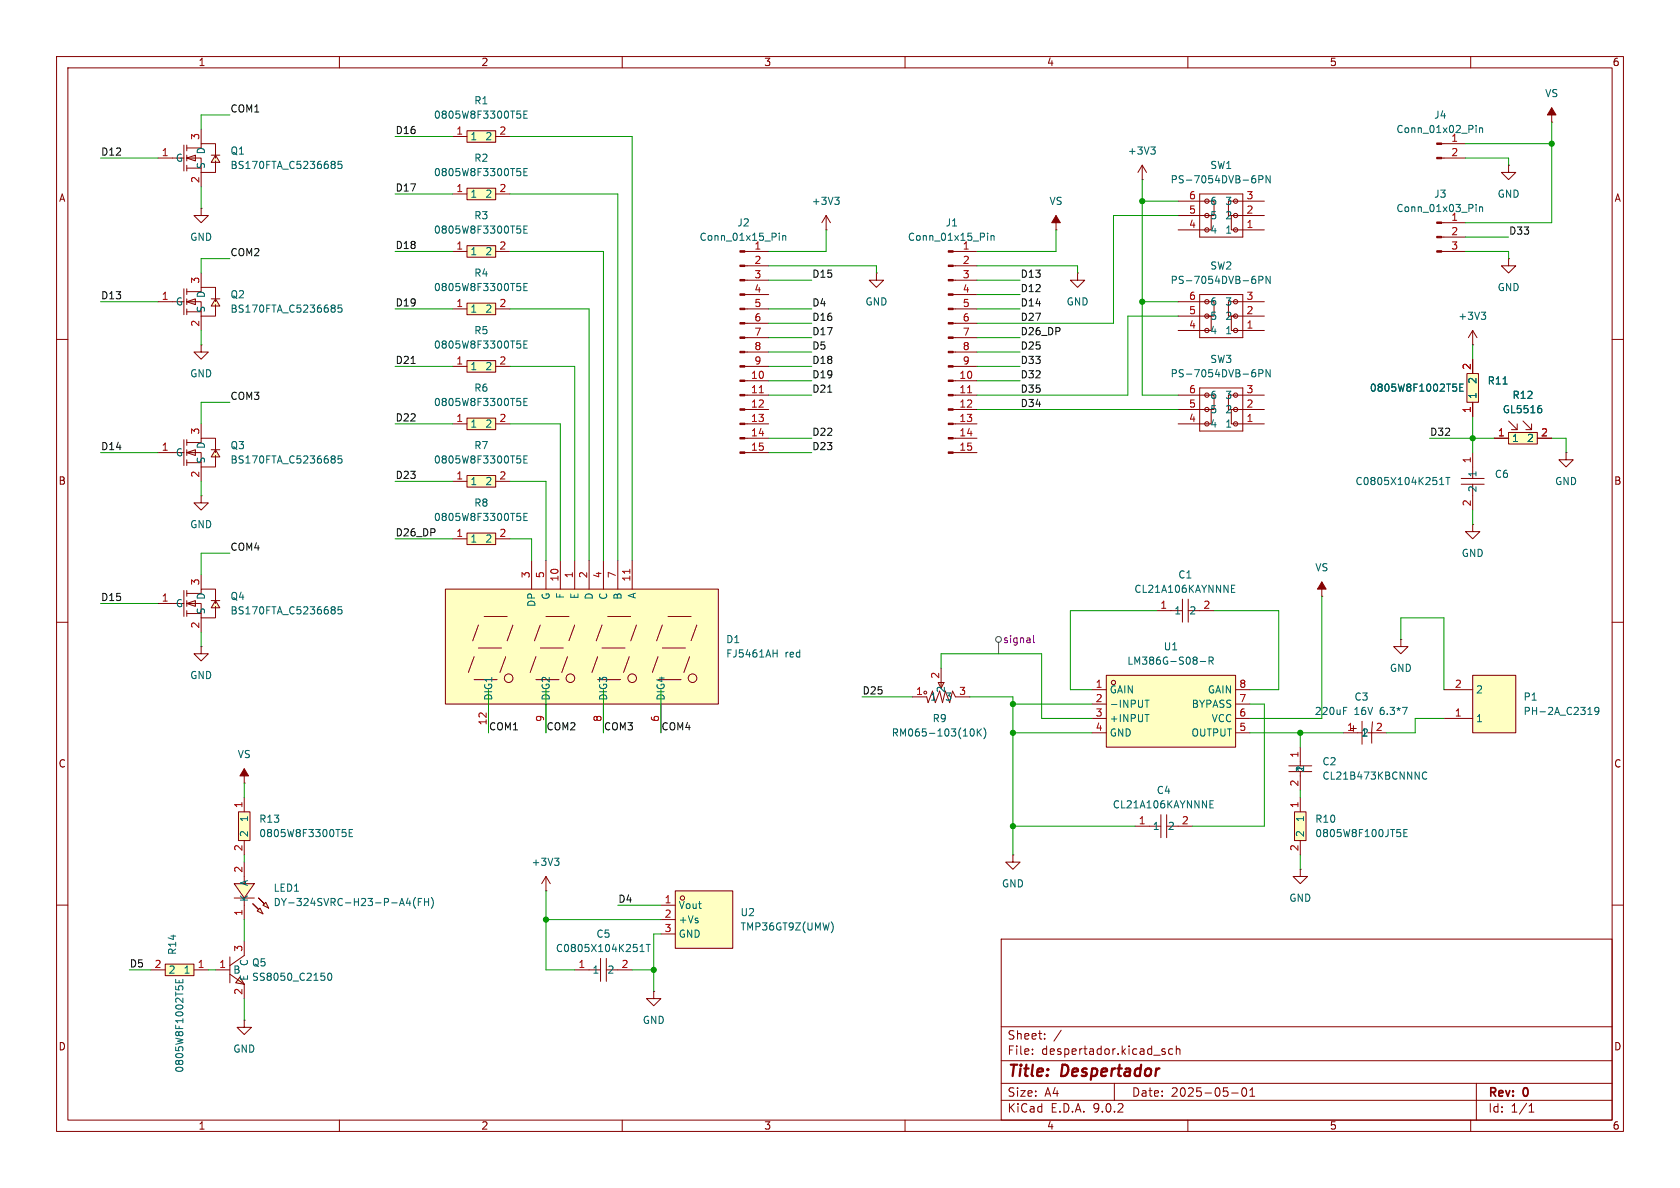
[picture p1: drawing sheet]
<svg xmlns="http://www.w3.org/2000/svg" width="297mm" height="210mm" viewBox="0 0 297 210" stroke-linecap="round" stroke-linejoin="round" font-family="sans-serif">
<g fill="none" stroke="#840000" stroke-width=".18">
<path d="M10 10h277v190h-277zM12 12h273v186h-273zM60 10v2M110 10v2M160 10v2M210 10v2M260 10v2M10 60h2M285 60h2M10 110h2M285 110h2M10 160h2"/>
<path d="M177 166h108v32h-108zM285 160h2M60 198v2M110 198v2M160 198v2M177 194.5h108M177 191.5h108M177 187.5h108M177 181.5h108M182.5 186.3v.1M182.5 185.5v.1M184.7 183.6v.1"/>
<path d="M184.7 182.8v.1M187.6 182.1l-1.3 2M197 191.5v3M205.6 185.9l.4 .1v.2l-.2 .2h-.3M205.6 185.4l.4 .1M207.3 185.5l-.4-.1-.3 .3v.4l.1 .2h.6M208 185.5l.2-.1 .3 .1 .1 .9M208 184.9v1.5M210 198v2M217.7 193.2h1.2M219.7 192.4l.2-.1a.81 .81 0 0 1 .6 .6 .81 .81 0 0 1-.3 .8l-.2 .1a.81 .81 0 0 1-.3-1.4zM221 193.8h.8"/>
<path d="M221 192.7l.4-.4v1.5M260 198v2M261 191.5v6.5M270.3 196.6h.9M270.3 195.5l.4-.4v1.5"/>
</g>
<g fill="#ffffc2">
<path d="M33 80l1.5-.5v1z"/>
<path d="M38.1 79.5l.8 1.3h-1.6z"/>
</g>
<g fill="none" stroke="#840000" stroke-width=".18">
<path d="M32.5 77.7v4.6M33 78.2h2.6v-.7h2.5v2.5M33 77.7v1M33 79.5v1M35.6 74.9v2.6M37.3 79.5h1.6M38.1 79.5l.8 1.3h-1.6zM27.9 80h2.6M33 80h2.6v2.6M33 80l1.5-.5v1zM33 81.3v1M33 81.8h2.6"/>
<path d="M35.6 82.6v2.5M38.1 80.5v2.1h-2.5"/>
</g>
<path d="M58.8 80.6h.2l.3 .2-.3 .3M58.8 81.1h.2M59 81.1l.3 .3v.2l-.2 .2-.3 .1M60.4 80.6h-.6l-.1 .6 .2-.1h.4l.2 .2-.1 .4-.2 .2-.5-.2" fill="none" stroke="#006464" stroke-width=".18"/>
<path d="M228.9 143.5h2v5.1h-2z" fill="#ffffc2"/>
<path d="M35.6 114.3v1.3h1.2l-1.2 1.2-1.3-1.2h1.3M35.6 114.3h.1M228.9 143.5h2v5.1h-2zM229.9 141v2.5M229.9 148.6v2.5" fill="none" stroke="#840000" stroke-width=".18"/>
<path d="M247.6 147.2v.6M248.2 147.2h.4M248.8 146.6h-.6v1.3h.6" fill="none" stroke="#006464" stroke-width=".18"/>
<path d="M42.2 143.5h2v5.1h-2z" fill="#ffffc2"/>
<path d="M42.2 143.5h2v5.1h-2zM43.2 141v2.5M43.2 148.6v2.5" fill="none" stroke="#840000" stroke-width=".18"/>
<path d="M60.5 146.6h.6M60.9 147.1l.3 .3v.3l-.3 .2M61.7 147.2h.5M62.3 146.6h-.6v1.3h.6" fill="none" stroke="#006464" stroke-width=".18"/>
<g fill="#ffffc2">
<path d="M41.4 156.2h3.6l-1.8 2.6z"/>
<path d="M45.7 158.8l1 1z"/>
<path d="M44.7 159.8l1 1z"/>
<path d="M46.5 160l.5-.5 .5 1z"/>
<path d="M46 160.5l.5 1-1-.5z"/>
</g>
<g fill="none" stroke="#840000" stroke-width=".18">
<path d="M201.9 31.8h.1M201.9 29.2l-.7 1.3M201.9 29.2l.8 1.3M201.9 29.2v2.6M43.2 138.4h.1M43.2 135.9v2.5M227.8 135.4h4.1M227.8 136.4h4.1M229.9 132.1v3.3M229.9 137.2v2.5M237.5 129.5h3.3M238.8 128.8h1"/>
<path d="M240.8 127.5v4.1M241.8 129.5h3.3M242.6 127.6l-.1 3.8M41.4 156.2h3.6l-1.8 2.6zM41.4 158.8h3.6M43.2 152.4v3.8M43.2 158.8v3.8M44.7 159.8l1 1-1-1M45.7 158.8l1 1-1-1M46 160.5l.5 1-1-.5zM46.5 160l.5-.5 .5 1z"/>
</g>
<g fill="none" stroke="#006464" stroke-width=".18">
<path d="M203.4 26h.8l-.4 .5M204 26.5l.2 .2v.3l-.2 .2M237.5 125.6h.4M237.5 125h.6M247.9 125h.9l-.6 1.3M252.2 136.6a.6 .6 0 0 0-.8 .4 .6 .6 0 0 0 .6 .7l.2-.1M72.1 158.8l-.3 .9h.8M72.4 159.2v.9M73.5 158.6a1.46 1.46 0 0 0 0 2M74 159.4h.4M74.6 158.8h-.6v1.3M75 159.4h.8"/>
<path d="M75 158.8v1.3M75.8 158.8v1.3M76.3 158.6a1.46 1.46 0 0 1 0 2"/>
</g>
<path d="M43.2 135.9l.7 1.3h-1.5z" fill="#840000" stroke="#840000" stroke-width=".18"/>
<path d="M82.5 94.2h5.1v2.1h-5.1z" fill="#ffffc2"/>
<path d="M35.6 61v1.2h1.2l-1.2 1.3-1.3-1.3h1.3M35.6 61h.1M80 95.3h2.5M82.5 94.2h5.1v2.1h-5.1zM87.6 95.3h2.6M101.6 171.5h4.6M106.2 169.4v4.1M107.2 171.5h4.6M107.2 169.4v4.1M115.6 175.3v1.2h1.2l-1.2 1.3-1.3-1.3h1.3M115.6 175.3h.1" fill="none" stroke="#840000" stroke-width=".18"/>
<path d="M91.4 90.7h.6M91.8 91.2l.3 .3v.3l-.3 .2M92.6 91.4h.4M93.2 90.7h-.6v1.3h.6M113.2 168.2h.7M113.3 167.3l.2-.4v1.3M114.2 166.9h.8M114.6 166.9v1.3" fill="none" stroke="#006464" stroke-width=".18"/>
<path d="M82.5 63.7h5.1v2.1h-5.1z" fill="#ffffc2"/>
<path d="M80 64.8h2.5M82.5 63.7h5.1v2.1h-5.1zM87.6 64.8h2.6M258.3 84.6h4.1M258.3 85.6h4.1M260.3 80v4.6M260.3 85.6v4.6M179.1 151.1v1.3h1.2l-1.2 1.3-1.3-1.3h1.3M179.1 151.1h.1" fill="none" stroke="#840000" stroke-width=".18"/>
<path d="M91.4 60.3h.6M91.8 60.8l.3 .2v.3l-.3 .2M92.6 60.9h.4M93.2 60.3h-.6v1.2h.6M254.5 85.7h.7M254.6 84.7l.3-.3v1.3M255.6 84.4h.7M256 84.4v1.3" fill="none" stroke="#006464" stroke-width=".18"/>
<path d="M259.3 66h2.1v5.1h-2.1z" fill="#ffffc2"/>
<path d="M254.9 39.4h4.2M254.9 41.9h4.2M254.9 44.5h4.2M259.3 66h2.1v5.1h-2.1zM260.3 63.5v2.5M260.3 71.1v2.6" fill="none" stroke="#840000" stroke-width=".18"/>
<path d="M261 36.1v.2M261 36.6v.8M261.6 36.6v.8M261.6 36.7l.1-.1h.3l.1 .8M256.9 67.9h.6M257.3 68.4l.2 .2v.3l-.2 .3M258.1 68.5h.4M258.7 67.9h-.6v1.3h.6M265.7 67.9h.7" fill="none" stroke="#006464" stroke-width=".18"/>
<g fill="#840000" stroke="#840000" stroke-width=".18">
<path d="M254 39.2h.9v.3h-.9z"/>
<path d="M254 41.8h.9v.2h-.9z"/>
<path d="M254 44.3h.9v.3h-.9z"/>
</g>
<path d="M82.5 84.1h5.1v2h-5.1z" fill="#ffffc2"/>
<path d="M35.6 36.8v1.3h1.2l-1.2 1.3-1.3-1.3h1.3M35.6 36.8h.1M80 85.1h2.5M82.5 84.1h5.1v2h-5.1zM87.6 85.1h2.6M204.5 108h4.5M209 105.9v4.1M210.1 108h4.5M210.1 105.9v4.1M233.7 105.4h.1M233.7 102.9v2.5" fill="none" stroke="#840000" stroke-width=".18"/>
<path d="M91.4 80.6h.6M91.8 81.1l.3 .2v.3l-.3 .3M92.6 81.2h.4M93.2 80.6h-.6v1.3h.6M217.7 104.1h.4M217.7 104.7h.6M217.7 103.4h.6" fill="none" stroke="#006464" stroke-width=".18"/>
<path d="M233.7 102.9l.7 1.2h-1.5z" fill="#840000" stroke="#840000" stroke-width=".18"/>
<g fill="#ffffc2">
<path d="M33 53.3l1.5-.5v1.1z"/>
<path d="M38.1 52.8l.8 1.3h-1.6z"/>
</g>
<g fill="none" stroke="#840000" stroke-width=".18">
<path d="M27.9 53.3h2.6M32.5 51.1v4.5M33 53.3h2.6v2.6M33 53.3l1.5-.5v1.1zM33 51.6h2.6v-.8h2.5v2.5M33 51.1v1M33 52.8v1.1M33 54.6v1M33 55.1h2.6M35.6 48.3v2.5M35.6 55.9v2.5M37.3 52.8h1.6"/>
<path d="M38.1 53.9v2h-2.5M38.1 52.8l.8 1.3h-1.6z"/>
</g>
<path d="M58.8 53.9h.2l.3 .3-.3 .3M58.8 54.5h.2M59 54.5l.3 .2v.2l-.2 .2-.3 .1M60.4 53.9h-.6l-.1 .6 .2-.1 .4 .1 .2 .1-.1 .5-.2 .1-.5-.1" fill="none" stroke="#006464" stroke-width=".18"/>
<g fill="#ffffc2">
<path d="M33 27.9l1.5-.5v1.1z"/>
<path d="M38.1 27.4l.8 1.3h-1.6z"/>
</g>
<g fill="none" stroke="#840000" stroke-width=".18">
<path d="M27.9 27.9h2.6M32.5 25.7v4.5M33 27.9h2.6v2.6M33 27.9l1.5-.5v1.1zM33 26.2h2.6v-.8h2.5v2.5M33 25.7v1M33 27.4v1.1M33 29.2v1M33 29.7h2.6M35.6 22.9v2.5M35.6 30.5v2.5M37.3 27.4h1.6"/>
<path d="M38.1 28.5v2h-2.5M38.1 27.4l.8 1.3h-1.6z"/>
</g>
<path d="M58.8 28.5h.2l.3 .3-.3 .3M58.8 29.1h.2M59 29.1l.3 .2v.2l-.2 .2-.3 .1M60.4 28.5h-.6l-.1 .6 .2-.1 .4 .1 .2 .1-.1 .5-.2 .1-.5-.1" fill="none" stroke="#006464" stroke-width=".18"/>
<path d="M29.2 170.4h5.1v2.1h-5.1z" fill="#ffffc2"/>
<path d="M26.7 171.5h2.5M29.2 170.4h5.1v2.1h-5.1zM34.3 171.5h2.5" fill="none" stroke="#840000" stroke-width=".18"/>
<path d="M31.1 173.1v.6h1.2v-.6M31.1 174.3v.6M31.5 174.5l.3-.2h.3l.2 .2M31.7 173.3v.4" fill="none" stroke="#006464" stroke-width=".18"/>
<path d="M42.4 172.7l.8 1.3-1.5-.3z" fill="#ffffc2"/>
<path d="M38.1 171.5h2.5M40.6 169.2v4.5M40.6 172.2l2.6 1.8M42.4 172.7l.8 1.3-1.5-.3zM43.2 166.4v2.5l-2.6 1.8M43.2 174v2.5M43.2 180.3v1.3h1.2l-1.2 1.3-1.3-1.3h1.3M43.2 180.3h.1" fill="none" stroke="#840000" stroke-width=".18"/>
<path d="M58.1 172.1l.1-.1a.68 .68 0 0 1 .5 .7 .68 .68 0 0 1-.5 .6 .84 .84 0 0 1-.1-1.2z" fill="none" stroke="#006464" stroke-width=".18"/>
<path d="M119.4 157.5h10.1v10.1h-10.1z" fill="#ffffc2"/>
<g fill="none" stroke="#840000" stroke-width=".18">
<path d="M119.4 157.5h10.1v10.1h-10.1zM116.8 160h2.6M116.8 162.6h2.6M116.8 165.1h2.6"/>
<circle cx="120.7" cy="158.8" r=".38"/>
</g>
<path d="M147.1 163.2l.2 .6-.2 .9" fill="none" stroke="#006464" stroke-width=".18"/>
<path d="M82.5 73.9h5.1v2h-5.1z" fill="#ffffc2"/>
<g fill="none" stroke="#840000" stroke-width=".18">
<path d="M208.3 53.3h6.3v2.6h-1.2M208.3 55.9h5.1M212.1 52.1h7.6v7.6h-7.6zM213.4 55.9h.7v2.5h-5.8M218.4 55.9h-.7v2.5h5.8M218.4 55.9h5.1M223.5 53.3h-6.3v2.6h1.2M80 74.9h2.5M82.5 73.9h5.1v2h-5.1zM87.6 74.9h2.6M208.3 69.9h6.3v2.5h-1.2M208.3 72.4h5.1"/>
<path d="M212.1 68.6h7.6v7.6h-7.6zM213.4 72.4h.7v2.5h-5.8M218.4 72.4h-.7v2.5h5.8M218.4 72.4h5.1M223.5 69.9h-6.3v2.5h1.2M96.5 157.5h.1M96.5 154.9l-.7 1.3M96.5 154.9l.8 1.3M96.5 154.9v2.6"/>
<circle cx="213.4" cy="58.4" r=".38"/>
<circle cx="213.4" cy="53.3" r=".38"/>
<circle cx="213.4" cy="55.9" r=".38"/>
<circle cx="218.4" cy="55.9" r=".38"/>
<circle cx="218.4" cy="58.4" r=".38"/>
<circle cx="218.4" cy="53.3" r=".38"/>
<circle cx="213.4" cy="74.9" r=".38"/>
<circle cx="213.4" cy="69.9" r=".38"/>
<circle cx="213.4" cy="72.4" r=".38"/>
<circle cx="218.4" cy="69.9" r=".38"/>
<circle cx="218.4" cy="74.9" r=".38"/>
<circle cx="218.4" cy="72.4" r=".38"/>
</g>
<g fill="none" stroke="#006464" stroke-width=".18">
<path d="M221.6 48.8h.3M221.8 49.3l.2 .3v.3l-.2 .2M222.6 49.5l.6-.1 .1-.1-.1-.3-.6-.2v1.3M224.5 48.8v1.3l-.7-1.3v1.3M91.4 70.4h.6M91.8 70.9l.3 .3v.3l-.3 .2M92.6 71h.4M93.2 70.4h-.6v1.3h.6M221.6 65.3h.3M221.8 65.8l.2 .3v.3l-.2 .2M222.6 66h.6l.1-.2-.1-.3-.6-.2v1.3M224.5 65.3v1.3l-.7-1.3v1.3"/>
<path d="M98 151.7h.8l-.4 .5M98.6 152.2l.2 .2v.3l-.2 .3"/>
</g>
<g fill="#ffffc2">
<path d="M33 106.7l1.5-.5v1z"/>
<path d="M38.1 106.2l.8 1.2h-1.6z"/>
</g>
<g fill="none" stroke="#840000" stroke-width=".18">
<path d="M27.9 106.7h2.6M32.5 104.4v4.6M33 106.7h2.6v2.5M33 106.7l1.5-.5v1zM33 104.9h2.6v-.8h2.5v2.6M33 104.4v1M33 106.2v1M33 108v1M33 108.5h2.6M35.6 101.6v2.5M35.6 109.2v2.6M37.3 106.2h1.6"/>
<path d="M38.1 107.2v2h-2.5M38.1 106.2l.8 1.2h-1.6z"/>
</g>
<path d="M58.8 107.3h.2l.3 .2-.3 .3M58.8 107.8h.2M59 107.8l.3 .2v.3l-.2 .2h-.3M60.4 107.3h-.6l-.1 .6 .2-.2 .4 .1 .2 .2-.1 .4-.2 .1-.5-.1" fill="none" stroke="#006464" stroke-width=".18"/>
<path d="M78.7 104.1h48.3v20.4h-48.3z" fill="#ffffc2"/>
<g fill="none" stroke="#840000" stroke-width=".18">
<path d="M208.3 35.6h6.3v2.5h-1.2M208.3 38.1h5.1M212.1 34.3h7.6v7.6h-7.6zM213.4 38.1h.7v2.5h-5.8M218.4 38.1h-.7v2.5h5.8M218.4 38.1h5.1M223.5 35.6h-6.3v2.5h1.2M35.6 87.6v1.3h1.2l-1.2 1.3-1.3-1.3h1.3M35.6 87.6h.1M94 99.1v5M96.5 99.1v5M99.1 99.1v5"/>
<path d="M101.6 99.1v5M104.1 99.1v5M106.7 99.1v5M109.2 99.1v5M111.8 99.1v5M78.7 104.1h48.3v20.4h-48.3zM83.8 116.1l-1 2.8M84.6 110.5l-1 2.8M84.6 114.6h4M85.6 109h4.1M89.4 116.1l-1 2.8M90.7 110.5l-1 2.8"/>
<path d="M94.7 116.1l-1 2.8M95.5 114.6h4.1M95.5 110.5l-1 2.8M96.5 109h4.1M100.3 116.1l-1 2.8M101.6 110.5l-1 2.8M105.7 116.1l-1 2.8M106.4 114.6h4.1M106.4 110.5l-1 2.8M107.4 109h4.1M111.2 116.1l-1 2.8M112.5 110.5l-1 2.8"/>
<path d="M116.3 116.1l-1 2.8M117.1 114.6h4.1M117.1 110.5l-1 2.8M118.1 109h4.1M121.9 116.1l-1 2.8M123.2 110.5l-1 2.8M83.8 120.1h4.1M86.4 124.5v5M94.7 120.1h4.1M96.5 124.5v5M105.7 120.1h4M106.7 124.5v5"/>
<path d="M116.3 120.1h4.1M116.8 124.5v5"/>
<circle cx="213.4" cy="35.6" r=".38"/>
<circle cx="213.4" cy="38.1" r=".38"/>
<circle cx="218.4" cy="35.6" r=".38"/>
<circle cx="218.4" cy="38.1" r=".38"/>
<circle cx="213.4" cy="40.6" r=".38"/>
<circle cx="218.4" cy="40.6" r=".38"/>
<circle cx="89.9" cy="119.9" r=".76"/>
<circle cx="100.8" cy="119.9" r=".76"/>
<circle cx="111.8" cy="119.9" r=".76"/>
<circle cx="122.4" cy="119.9" r=".76"/>
</g>
<path d="M111.3 100.6v.8" fill="none" stroke="#a90000" stroke-width=".18"/>
<path d="M221.6 31.1h.3M221.8 31.5l.2 .3v.3l-.2 .2M222.6 31.7h.6l.1-.2-.1-.3-.6-.1v1.2M224.5 31.1v1.2l-.7-1.2v1.2M136.7 115.5h.7M137.4 114.9v1.2" fill="none" stroke="#006464" stroke-width=".18"/>
<path d="M266.7 76.4h5.1v2.1h-5.1z" fill="#ffffc2"/>
<path d="M274.3 19.1v2.5M274.3 21.6h.1M264.2 77.5h2.5M266.7 76.4h5.1v2.1h-5.1zM266.7 74.4l1.5 1.6M268.2 74.9v1.1h-1M269.2 74.4l1.6 1.6M270.8 74.9v1.1h-1.1M271.8 77.5h2.5" fill="none" stroke="#840000" stroke-width=".18"/>
<path d="M272.2 71.7h.2M272.3 72.2l.3 .2v.3l-.3 .3" fill="none" stroke="#006464" stroke-width=".18"/>
<path d="M274.3 19.1l.8 1.2h-1.5z" fill="#840000" stroke="#840000" stroke-width=".18"/>
<path d="M82.5 53.6h5.1v2h-5.1z" fill="#ffffc2"/>
<g fill="none" stroke="#840000" stroke-width=".18">
<path d="M186.7 38.1v2.5M80 54.6h2.5M82.5 53.6h5.1v2h-5.1zM87.6 54.6h2.6M154.9 48.3v1.2h1.3l-1.3 1.3-1.2-1.3h1.2M154.9 48.3h.1M168.5 54.6h4.2M168.5 44.5h4.2M168.5 47h4.2M168.5 49.5h4.2M168.5 52.1h4.2M168.5 57.2h4.2"/>
<path d="M168.5 59.7h4.2M186.7 40.6h.1M168.5 62.2h4.2M168.5 64.8h4.2M168.5 67.3h4.2M168.5 69.9h4.2M168.5 72.4h4.2M168.5 74.9h4.2M168.5 77.5h4.2M168.5 80h4.2M200.7 146.1h4.5M205.2 144v4.1"/>
<path d="M206.3 146.1h4.5M206.3 144v4.1"/>
</g>
<path d="M91.4 50.1h.6M91.8 50.6l.3 .2v.3l-.3 .3M92.6 50.7h.4M93.2 50.1h-.6v1.3h.6M174.6 41.2v.1M174.6 41.6v.9M175.2 41.6v.9M175.2 41.8l.2-.2 .3 .1v.8M213.9 142.2h.4M213.9 142.8h.6M213.9 141.5h.6" fill="none" stroke="#006464" stroke-width=".18"/>
<g fill="#840000" stroke="#840000" stroke-width=".18">
<path d="M186.7 38.1l.8 1.3h-1.6z"/>
<path d="M167.6 44.3h.9v.3h-.9z"/>
<path d="M167.6 46.9h.9v.2h-.9z"/>
<path d="M167.6 49.4h.9v.3h-.9z"/>
<path d="M167.6 51.9h.9v.3h-.9z"/>
<path d="M167.6 54.5h.9v.2h-.9z"/>
<path d="M167.6 57h.9v.3h-.9z"/>
<path d="M167.6 59.6h.9v.2h-.9z"/>
<path d="M167.6 62.1h.9v.3h-.9z"/>
<path d="M167.6 64.6h.9v.3h-.9z"/>
<path d="M167.6 67.2h.9v.2h-.9z"/>
<path d="M167.6 69.7h.9v.3h-.9z"/>
<path d="M167.6 72.3h.9v.2h-.9z"/>
<path d="M167.6 74.8h.9v.3h-.9z"/>
<path d="M167.6 77.3h.9v.3h-.9z"/>
<path d="M167.6 79.9h.9v.2h-.9z"/>
</g>
<path d="M171.1 69.4h.7" fill="none" stroke="#a90000" stroke-width=".18"/>
<path d="M82.5 33.3h5.1v2h-5.1z" fill="#ffffc2"/>
<path d="M80 34.3h2.5M82.5 33.3h5.1v2h-5.1zM87.6 34.3h2.6" fill="none" stroke="#840000" stroke-width=".18"/>
<path d="M91.4 29.8h.6M91.8 30.3l.3 .2v.3l-.3 .3M92.6 30.4h.4M93.2 29.8h-.6v1.3h.6" fill="none" stroke="#006464" stroke-width=".18"/>
<path d="M82.5 23.1h5.1v2h-5.1z" fill="#ffffc2"/>
<path d="M80 24.1h2.5M82.5 23.1h5.1v2h-5.1zM87.6 24.1h2.6M190.5 48.3v1.2h1.3l-1.3 1.3-1.3-1.3h1.3M190.5 48.3h.1" fill="none" stroke="#840000" stroke-width=".18"/>
<path d="M91.4 19.6h.6M93.2 19.6h-.6v1.3h.6M91.8 20.1l.3 .3v.3l-.3 .2M92.6 20.2h.4" fill="none" stroke="#006464" stroke-width=".18"/>
<path d="M82.5 43.4h5.1v2.1h-5.1z" fill="#ffffc2"/>
<path d="M146 38.1l-.7 1.3M146 38.1l.8 1.3M146 38.1v2.5M80 44.5h2.5M82.5 43.4h5.1v2.1h-5.1zM87.6 44.5h2.6M146 40.6h.1M276.9 80v1.3h1.2l-1.2 1.3-1.3-1.3h1.3M276.9 80h.1M229.9 153.7v1.2h1.2l-1.2 1.3-1.3-1.3h1.3M229.9 153.7h.1" fill="none" stroke="#840000" stroke-width=".18"/>
<path d="M91.4 39.9h.6M93.2 39.9h-.6v1.3h.6M147.6 34.9h.7l-.4 .5M148.1 35.4l.2 .2v.3l-.2 .2M91.8 40.4l.3 .3v.3l-.3 .2M92.6 40.6h.4" fill="none" stroke="#006464" stroke-width=".18"/>
<path d="M260.3 119.4h7.7v10.1h-7.7z" fill="#ffffc2"/>
<path d="M260.3 58.4l-.7 1.3M260.3 58.4l.8 1.3M260.3 58.4v2.6M266.7 45.7v1.3h1.3l-1.3 1.3-1.3-1.3h1.3M266.7 45.7h.1M260.3 61h.1M247.6 113v1.3h1.3l-1.3 1.3-1.2-1.3h1.2M247.6 113h.1M260.3 119.4h7.7v10.1h-7.7zM255.3 121.9h5M255.3 127h5" fill="none" stroke="#840000" stroke-width=".18"/>
<path d="M261.9 55.2h.7l-.4 .5M262.4 55.7l.2 .2v.3l-.2 .3M280.7 126.3h.7M282.7 125.6l-.3 .2h-.2l-.3-.2 .2-.5 .3-.1 .2 .2a.84 .84 0 0 1-.3 1.1h-.2" fill="none" stroke="#006464" stroke-width=".18"/>
<path d="M195.6 119.4h22.8v12.7h-22.8z" fill="#ffffc2"/>
<g fill="none" stroke="#840000" stroke-width=".18">
<path d="M254.9 25.4h4.2M254.9 27.9h4.2M266.7 29.2v1.3h1.3l-1.3 1.3-1.3-1.3h1.3M266.7 29.2h.1M131.7 44.5h4.2M131.7 47h4.2M131.7 49.5h4.2M131.7 52.1h4.2M131.7 54.6h4.2M131.7 57.2h4.2M131.7 59.7h4.2M131.7 62.2h4.2"/>
<path d="M131.7 64.8h4.2M131.7 67.3h4.2M131.7 69.9h4.2M131.7 72.4h4.2M131.7 74.9h4.2M131.7 77.5h4.2M131.7 80h4.2M260.3 92.7v1.3h1.3l-1.3 1.3-1.2-1.3h1.2M260.3 92.7h.1M195.6 119.4h22.8v12.7h-22.8zM193 121.9h2.6M193 124.5h2.6"/>
<path d="M193 127h2.6M193 129.5h2.6M218.4 121.9h2.6M218.4 124.5h2.6M218.4 127h2.6M218.4 129.5h2.6"/>
<circle cx="196.9" cy="120.7" r=".38"/>
</g>
<g fill="none" stroke="#006464" stroke-width=".18">
<path d="M261 22.2v.1M261 22.6v.8M261.6 22.6v.8M261.6 22.7l.1-.1 .3 .1 .1 .7M137.8 41.2v.1M137.8 41.6v.9M138.4 41.6v.9M138.4 41.8l.2-.2 .3 .1v.8M212.2 116.9h.9M213.8 116.8h.6l.1-.2-.1-.3-.6-.2v1.3M214.1 116.8l.4 .6M202.4 123.8h.7"/>
<path d="M202.4 126.3h.7M202.8 123.8v1.2"/>
</g>
<g fill="#840000" stroke="#840000" stroke-width=".18">
<path d="M254 25.3h.9v.2h-.9z"/>
<path d="M254 27.8h.9v.3h-.9z"/>
<path d="M130.8 44.3h.9v.3h-.9z"/>
<path d="M130.8 46.9h.9v.2h-.9z"/>
<path d="M130.8 49.4h.9v.3h-.9z"/>
<path d="M130.8 51.9h.9v.3h-.9z"/>
<path d="M130.8 54.5h.9v.2h-.9z"/>
<path d="M130.8 57h.9v.3h-.9z"/>
<path d="M130.8 59.6h.9v.2h-.9z"/>
<path d="M130.8 62.1h.9v.3h-.9z"/>
<path d="M130.8 64.6h.9v.3h-.9z"/>
<path d="M130.8 67.2h.9v.2h-.9z"/>
<path d="M130.8 69.7h.9v.3h-.9z"/>
<path d="M130.8 72.3h.9v.2h-.9z"/>
<path d="M130.8 74.8h.9v.3h-.9z"/>
<path d="M130.8 77.3h.9v.3h-.9z"/>
<path d="M130.8 79.9h.9v.2h-.9z"/>
</g>
<path d="M134.2 69.4h.8" fill="none" stroke="#a90000" stroke-width=".18"/>
<path d="M165.9 120.7h1l-.5 1z" fill="#ffffc2"/>
<g fill="none" stroke="#840000" stroke-width=".18">
<path d="M260.3 63.5v2.5M260.3 71.1v2.6M264.2 77.5h2.5M271.8 77.5h2.5M166.4 118.1v3.6M161.3 123.2h2.5l.3 1 .7-2 .5 2 .8-2 .5 2 .5-2 .8 2 .5-2 .5 1h2.5M165.9 120.7h1l-.5 1z"/>
<circle cx="163.6" cy="122.4" r=".25"/>
</g>
<path d="M256.9 67.9h.6M257.3 68.4l.2 .2v.3l-.2 .3M258.1 68.5h.4M258.7 67.9h-.6v1.3h.6M265.7 67.9h.7M272.2 71.7h.2M272.3 72.2l.3 .2v.3l-.3 .3M171.6 129.1l.2-.3a.68 .68 0 0 1 .4 .7 .68 .68 0 0 1-.4 .6l-.2-.2M172.8 128.8v1.3M173 129.4l.5 .7M173.5 128.8l-.7 .8M173.9 128.7a1.46 1.46 0 0 1 0 1.9" fill="none" stroke="#006464" stroke-width=".18"/>
<g fill="none" stroke="#484848" stroke-width=".18">
<path d="M176.5 113.5v2.1"/>
<circle cx="176.5" cy="113" r=".51"/>
</g>
<path d="M182.7 112.3v1.1l.2 .2" fill="none" stroke="#840084" stroke-width=".18"/>
<path d="M72.7 64.3h.7M146.3 69.3h.8" fill="none" stroke="#0f0f0f" stroke-width=".18"/>
<g fill="none" stroke="#009600" stroke-width=".18">
<path d="M17.8 27.9h10.1M35.6 33v3.8M40.6 20.3h-5v2.6M69.8 34.3h10.2M69.8 24.1h10.2M90.2 34.3h19v64.8M90.2 24.1h21.6v75M201.9 31.8v38.1h6.4M201.9 35.6h6.4M208.3 38.1h-11.5v19.1h-24.1M259.1 27.9h7.6v1.3M259.1 25.4h15.2"/>
<path d="M274.3 21.6v17.8h-15.2M17.8 53.3h10.1M35.6 58.4v2.6M40.6 45.7h-5v2.6M69.8 44.5h10.2M69.8 54.6h10.2M90.2 54.6h13.9v44.5M90.2 44.5h16.5v54.6M135.9 47h19v1.3M135.9 57.2h7.6M135.9 49.5h7.6M135.9 54.6h7.6"/>
<path d="M135.9 59.7h7.6M146 40.6v3.9h-10.1M172.7 47h17.8v1.3M172.7 49.5h7.6M172.7 52.1h7.6M172.7 54.6h7.6M172.7 59.7h7.6M186.7 40.6v3.9h-14M201.9 53.3h6.4M208.3 55.9h-8.9v14h-26.7M259.1 44.5h7.6v1.2M259.1 41.9h7.6"/>
<path d="M40.6 71.1h-5v3.8M69.8 64.8h10.2M69.8 74.9h10.2M90.2 64.8h11.4v34.3M90.2 74.9h8.9v24.2M135.9 77.5h7.6M135.9 69.9h7.6M135.9 62.2h7.6M135.9 64.8h7.6M135.9 67.3h7.6M172.7 72.4h35.6M172.7 62.2h7.6"/>
<path d="M172.7 64.8h7.6M172.7 67.3h7.6M252.7 77.5h11.5M260.3 61v2.5M260.3 73.7v6.3M274.3 77.5h2.6v2.5M17.8 80h10.1M35.6 85.1v2.5M40.6 97.8h-5v3.8M69.8 95.3h10.2M69.8 85.1h10.2M90.2 95.3h3.8v3.8"/>
<path d="M90.2 85.1h6.3v14M135.9 80h7.6M260.3 90.2v2.5M17.8 106.7h10.1M35.6 111.8v2.5M166.4 118.1v-2.5h17.7v11.4h8.9M204.5 108h-15.3v13.9h3.8M214.6 108h11.5v13.9h-5.1M233.7 105.4v21.6h-12.7M247.6 113v-3.8h7.7v12.7M43.2 138.4v2.6M86.4 121.9v7.6"/>
<path d="M96.5 121.9v7.6M106.7 121.9v7.6M116.8 121.9v7.6M152.4 123.2h8.9M171.4 123.2h7.7v27.9M179.1 124.5h13.9M179.1 129.5h13.9M221 124.5h2.5v21.6h-12.7M221 129.5h16.5M229.9 129.5v2.6M229.9 139.7v1.3M255.3 127h-5.1v2.5h-5.1"/>
<path d="M43.2 151.1v1.3M96.5 157.5v14h5.1M179.1 146.1h21.6M229.9 151.1v2.6M22.9 171.5h3.8M36.8 171.5h1.3M43.2 162.6v3.8M43.2 176.5v3.8M96.5 162.6h20.3M109.2 160h7.6M111.8 171.5h3.8M116.8 165.1h-1.2v10.2"/>
</g>
<g fill="#009600" stroke="#009600" stroke-width=".18">
<circle cx="179.1" cy="124.5" r=".46"/>
<circle cx="115.6" cy="171.5" r=".46"/>
<circle cx="179.1" cy="129.5" r=".46"/>
<circle cx="179.1" cy="146.1" r=".46"/>
<circle cx="96.5" cy="162.6" r=".46"/>
<circle cx="201.9" cy="53.3" r=".46"/>
<circle cx="201.9" cy="35.6" r=".46"/>
<circle cx="260.3" cy="77.5" r=".46"/>
<circle cx="229.9" cy="129.5" r=".46"/>
<circle cx="274.3" cy="25.4" r=".46"/>
</g>
<g font-size="2.8" fill="#840000">
<text x="178" y="190.9">Title:</text>
<text x="187.7" y="190.9">Despertador</text>
</g>
<g font-size="2.1" fill="#840000">
<text x="178" y="184">Sheet:</text>
<text x="178" y="186.7">File:</text>
<text x="184.1" y="186.7">despertador.kicad_sch</text>
<text x="178" y="196.9">KiCad</text>
<text x="178" y="194.1">Size:</text>
<text x="184.7" y="194.1">A4</text>
<text x="185.7" y="196.9">E.D.A.</text>
<text x="193.3" y="196.9">9.0.2</text>
<text x="200" y="194.1">Date:</text>
<text x="207" y="194.1">2025-05-01</text>
<text x="263" y="194.3">Rev:</text>
<text x="263" y="196.9">Id:</text>
<text x="267.1" y="196.9">1/1</text>
<text x="269.4" y="194.3">0</text>
</g>
<g font-size="1.8" fill="#840000">
<text x="35" y="11.9">1</text>
<text x="85" y="11.9">2</text>
<text x="135" y="11.9">3</text>
<text x="185" y="11.9">4</text>
<text x="235" y="11.9">5</text>
<text x="285" y="11.9">6</text>
<text x="10.3" y="35.9">A</text>
<text x="285.3" y="35.9">A</text>
<text x="10.3" y="85.9">B</text>
<text x="285.3" y="85.9">B</text>
<text x="10.3" y="135.9">C</text>
<text x="230.7" y="136.7" transform="rotate(-90 230.7 136.7)">2</text>
<text x="285.3" y="135.9">C</text>
<text x="10.3" y="185.9">D</text>
<text x="285.3" y="185.9">D</text>
<text x="35" y="199.9">1</text>
<text x="85" y="199.9">2</text>
<text x="135" y="199.9">3</text>
<text x="185" y="199.9">4</text>
<text x="235" y="199.9">5</text>
<text x="285" y="199.9">6</text>
</g>
<g font-size="1.8" fill="#006464">
<text x="273.1" y="17.4">VS</text>
<text x="76.6" y="21.2">0805W8F3300T5E</text>
<text x="83.7" y="18.6">R1</text>
<text x="246.8" y="23.7">Conn_01x02_Pin</text>
<text x="253.4" y="21.2">J4</text>
<text x="31" y="28.8">G</text>
<text x="36.4" y="30" transform="rotate(-90 36.4 30)">S</text>
<text x="36.4" y="27.4" transform="rotate(-90 36.4 27.4)">D</text>
<text x="40.6" y="27.5">Q1</text>
<text x="83.1" y="25">1</text>
<text x="83.7" y="28.8">R2</text>
<text x="85.7" y="25">2</text>
<text x="199.3" y="27.5">+3V3</text>
<text x="256.5" y="25.1">1</text>
<text x="40.6" y="30.1">BS170FTA_C5236685</text>
<text x="76.6" y="31.3">0805W8F3300T5E</text>
<text x="83.1" y="35.2">1</text>
<text x="85.7" y="35.2">2</text>
<text x="206.8" y="32.6">PS-7054DVB-6PN</text>
<text x="213.9" y="30.1">SW1</text>
<text x="253.4" y="35.2">J3</text>
<text x="264.7" y="35.2">GND</text>
<text x="76.6" y="41.5">0805W8F3300T5E</text>
<text x="83.7" y="39">R3</text>
<text x="130.3" y="40.2">J2</text>
<text x="143.4" y="36.4">+3V3</text>
<text x="167.1" y="40.2">J1</text>
<text x="185.4" y="36.4">VS</text>
<text x="213.9" y="41.5">4</text>
<text x="213.9" y="39">5</text>
<text x="213.9" y="36.4">6</text>
<text x="216.5" y="41.5">1</text>
<text x="216.5" y="39">2</text>
<text x="216.5" y="36.4">3</text>
<text x="246.8" y="37.7">Conn_01x03_Pin</text>
<text x="256.5" y="39.1">1</text>
<text x="33.5" y="42.8">GND</text>
<text x="83.1" y="45.3">1</text>
<text x="85.7" y="45.3">2</text>
<text x="123.6" y="42.8">Conn_01x15_Pin</text>
<text x="133.3" y="44.2">1</text>
<text x="160.4" y="42.8">Conn_01x15_Pin</text>
<text x="170.1" y="44.2">1</text>
<text x="213.9" y="47.9">SW2</text>
<text x="36.4" y="52.8" transform="rotate(-90 36.4 52.8)">D</text>
<text x="40.6" y="52.9">Q2</text>
<text x="76.6" y="51.7">0805W8F3300T5E</text>
<text x="83.7" y="49.1">R4</text>
<text x="206.8" y="50.4">PS-7054DVB-6PN</text>
<text x="264.7" y="51.7">GND</text>
<text x="31" y="54.2">G</text>
<text x="36.4" y="55.4" transform="rotate(-90 36.4 55.4)">S</text>
<text x="40.6" y="55.5">BS170FTA_C5236685</text>
<text x="83.1" y="55.5">1</text>
<text x="83.7" y="59.3">R5</text>
<text x="85.7" y="55.5">2</text>
<text x="152.9" y="54.2">GND</text>
<text x="188.5" y="54.2">GND</text>
<text x="213.9" y="59.3">4</text>
<text x="213.9" y="56.7">5</text>
<text x="213.9" y="54.2">6</text>
<text x="216.5" y="59.3">1</text>
<text x="216.5" y="56.7">2</text>
<text x="216.5" y="54.2">3</text>
<text x="257.7" y="56.7">+3V3</text>
<text x="76.6" y="61.8">0805W8F3300T5E</text>
<text x="83.1" y="65.6">1</text>
<text x="85.7" y="65.6">2</text>
<text x="213.9" y="64.4">SW3</text>
<text x="33.5" y="66.9">GND</text>
<text x="76.6" y="72">0805W8F3300T5E</text>
<text x="83.7" y="69.4">R6</text>
<text x="206.8" y="66.9">PS-7054DVB-6PN</text>
<text x="213.9" y="70.7">6</text>
<text x="216.5" y="70.7">3</text>
<text x="242.1" y="69.4">0805W8F1002T5E</text>
<text x="261.2" y="70.6" transform="rotate(-90 261.2 70.6)">1</text>
<text x="261.2" y="68" transform="rotate(-90 261.2 68)">2</text>
<text x="262.9" y="68.2">R11</text>
<text x="267.3" y="70.7">R12</text>
<text x="83.1" y="75.8">1</text>
<text x="85.7" y="75.8">2</text>
<text x="213.9" y="75.8">4</text>
<text x="213.9" y="73.3">5</text>
<text x="216.5" y="75.8">1</text>
<text x="216.5" y="73.3">2</text>
<text x="265.6" y="73.3">GL5516</text>
<text x="31" y="80.9">G</text>
<text x="36.4" y="82" transform="rotate(-90 36.4 82)">S</text>
<text x="36.4" y="79.5" transform="rotate(-90 36.4 79.5)">D</text>
<text x="40.6" y="82.1">BS170FTA_C5236685</text>
<text x="40.6" y="79.6">Q3</text>
<text x="76.6" y="82.1">0805W8F3300T5E</text>
<text x="83.7" y="79.6">R7</text>
<text x="267.2" y="78.3">1</text>
<text x="269.9" y="78.3">2</text>
<text x="83.1" y="86">1</text>
<text x="83.7" y="89.8">R8</text>
<text x="85.7" y="86">2</text>
<text x="239.5" y="86">C0805X104K251T</text>
<text x="261.2" y="87.1" transform="rotate(-90 261.2 87.1)">2</text>
<text x="261.2" y="84.5" transform="rotate(-90 261.2 84.5)">1</text>
<text x="264.2" y="84.7">C6</text>
<text x="274.8" y="86">GND</text>
<text x="33.5" y="93.6">GND</text>
<text x="76.6" y="92.3">0805W8F3300T5E</text>
<text x="83.1" y="96.1">1</text>
<text x="85.7" y="96.1">2</text>
<text x="232.4" y="101.2">VS</text>
<text x="258.3" y="98.7">GND</text>
<text x="31" y="107.5">G</text>
<text x="36.4" y="106.1" transform="rotate(-90 36.4 106.1)">D</text>
<text x="40.6" y="106.3">Q4</text>
<text x="94.8" y="107.4" transform="rotate(-90 94.8 107.4)">DP</text>
<text x="97.4" y="106.1" transform="rotate(-90 97.4 106.1)">G</text>
<text x="99.9" y="105.9" transform="rotate(-90 99.9 105.9)">F</text>
<text x="102.5" y="106" transform="rotate(-90 102.5 106)">E</text>
<text x="105" y="106.1" transform="rotate(-90 105 106.1)">D</text>
<text x="107.5" y="106.1" transform="rotate(-90 107.5 106.1)">C</text>
<text x="110.1" y="106.1" transform="rotate(-90 110.1 106.1)">B</text>
<text x="112.6" y="105.9" transform="rotate(-90 112.6 105.9)">A</text>
<text x="200.4" y="105">CL21A106KAYNNNE</text>
<text x="208.2" y="102.5">C1</text>
<text x="36.4" y="108.7" transform="rotate(-90 36.4 108.7)">S</text>
<text x="40.6" y="108.8">BS170FTA_C5236685</text>
<text x="128.3" y="113.9">D1</text>
<text x="207.5" y="108.8">1</text>
<text x="210.2" y="108.8">2</text>
<text x="128.3" y="116.4">FJ5461AH</text>
<text x="138.8" y="116.4">red</text>
<text x="199.2" y="117.7">LM386G-S08-R</text>
<text x="205.6" y="115.2">U1</text>
<text x="245.6" y="119">GND</text>
<text x="33.5" y="120.2">GND</text>
<text x="87.2" y="124" transform="rotate(-90 87.2 124)">DIG1</text>
<text x="97.4" y="124" transform="rotate(-90 97.4 124)">DIG2</text>
<text x="107.5" y="124" transform="rotate(-90 107.5 124)">DIG3</text>
<text x="117.7" y="124" transform="rotate(-90 117.7 124)">DIG4</text>
<text x="164.3" y="124.1">1</text>
<text x="167" y="124.1">3</text>
<text x="167.2" y="122.6" transform="rotate(-90 167.2 122.6)">2</text>
<text x="196.1" y="122.8">GAIN</text>
<text x="196.1" y="125.3">-INPUT</text>
<text x="210.6" y="125.3">BYPASS</text>
<text x="213.4" y="122.8">GAIN</text>
<text x="239.4" y="124.1">C3</text>
<text x="260.9" y="122.8">2</text>
<text x="269.2" y="124.1">P1</text>
<text x="157.6" y="130.4">RM065-103(10K)</text>
<text x="164.8" y="127.9">R9</text>
<text x="196.1" y="127.9">+INPUT</text>
<text x="196.1" y="130.4">GND</text>
<text x="210.5" y="130.4">OUTPUT</text>
<text x="214.1" y="127.9">VCC</text>
<text x="232.3" y="126.6">220uF</text>
<text x="239.4" y="126.6">16V</text>
<text x="240.5" y="130.4">1</text>
<text x="244.1" y="126.6">6.3*7</text>
<text x="260.9" y="127.9">1</text>
<text x="269.2" y="126.6">PH-2A_C2319</text>
<text x="41.9" y="134.2">VS</text>
<text x="230.7" y="136.5" transform="rotate(-90 230.7 136.5)">1</text>
<text x="233.7" y="135.5">C2</text>
<text x="196.6" y="143.1">CL21A106KAYNNNE</text>
<text x="204.4" y="140.6">C4</text>
<text x="233.7" y="138">CL21B473KBCNNNC</text>
<text x="44" y="148.1" transform="rotate(-90 44 148.1)">2</text>
<text x="44" y="145.4" transform="rotate(-90 44 145.4)">1</text>
<text x="45.7" y="145.6">R13</text>
<text x="45.7" y="148.2">0805W8F3300T5E</text>
<text x="203.7" y="146.9">1</text>
<text x="206.4" y="146.9">2</text>
<text x="230.7" y="148.1" transform="rotate(-90 230.7 148.1)">2</text>
<text x="230.7" y="145.4" transform="rotate(-90 230.7 145.4)">1</text>
<text x="232.4" y="148.2">0805W8F100JT5E</text>
<text x="232.4" y="145.6">R10</text>
<text x="93.9" y="153.3">+3V3</text>
<text x="44" y="159.5" transform="rotate(-90 44 159.5)">K</text>
<text x="44" y="156.7" transform="rotate(-90 44 156.7)">A</text>
<text x="48.3" y="160.4">DY-324SVRC-H23-P-A4(FH)</text>
<text x="48.3" y="157.8">LED1</text>
<text x="119.9" y="160.9">Vout</text>
<text x="177" y="157.1">GND</text>
<text x="227.8" y="159.6">GND</text>
<text x="105.3" y="166">C5</text>
<text x="119.9" y="163.4">+Vs</text>
<text x="119.9" y="166">GND</text>
<text x="130.8" y="164.7">TMP36GT9Z(UMW)</text>
<text x="130.8" y="162.2">U2</text>
<text x="29.7" y="172.3">2</text>
<text x="31.3" y="168.9" transform="rotate(-90 31.3 168.9)">R14</text>
<text x="32.4" y="172.3">1</text>
<text x="41.1" y="172.3">B</text>
<text x="44" y="173.5" transform="rotate(-90 44 173.5)">E</text>
<text x="44" y="170.9" transform="rotate(-90 44 170.9)">C</text>
<text x="44.5" y="171">Q5</text>
<text x="44.5" y="173.6">SS8050_C2150</text>
<text x="98.2" y="168.5">C0805X104K251T</text>
<text x="104.6" y="172.3">1</text>
<text x="107.3" y="172.3">2</text>
<text x="113.5" y="181.2">GND</text>
<text x="32.6" y="189.7" transform="rotate(-90 32.6 189.7)">0805W8F1002T5E</text>
<text x="41.1" y="186.3">GND</text>
</g>
<g font-size="1.8" fill="#0f0f0f">
<text x="40.6" y="20">COM1</text>
<text x="69.8" y="23.8">D16</text>
<text x="17.8" y="27.6">D12</text>
<text x="69.8" y="33.9">D17</text>
<text x="266.7" y="41.6">D33</text>
<text x="40.6" y="45.4">COM2</text>
<text x="69.8" y="44.1">D18</text>
<text x="17.8" y="53">D13</text>
<text x="143.5" y="49.2">D15</text>
<text x="180.3" y="49.2">D13</text>
<text x="180.3" y="51.7">D12</text>
<text x="69.8" y="54.3">D19</text>
<text x="143.5" y="56.8">D16</text>
<text x="143.5" y="59.3">D17</text>
<text x="143.5" y="54.3">D4</text>
<text x="180.3" y="56.8">D27</text>
<text x="180.3" y="59.3">D26_DP</text>
<text x="180.3" y="54.3">D14</text>
<text x="69.8" y="64.4">D21</text>
<text x="143.5" y="64.4">D18</text>
<text x="143.5" y="61.9">D5</text>
<text x="180.3" y="61.9">D25</text>
<text x="180.3" y="64.4">D33</text>
<text x="40.6" y="70.8">COM3</text>
<text x="143.5" y="69.5">D21</text>
<text x="143.5" y="67">D19</text>
<text x="180.3" y="67">D32</text>
<text x="180.3" y="69.5">D35</text>
<text x="69.8" y="74.6">D22</text>
<text x="143.5" y="77.1">D22</text>
<text x="180.3" y="72">D34</text>
<text x="252.7" y="77.1">D32</text>
<text x="17.8" y="79.7">D14</text>
<text x="143.5" y="79.7">D23</text>
<text x="69.8" y="84.7">D23</text>
<text x="69.8" y="94.9">D26_DP</text>
<text x="40.6" y="97.4">COM4</text>
<text x="17.8" y="106.3">D15</text>
<text x="152.4" y="122.8">D25</text>
<text x="86.1" y="128.3" transform="rotate(-90 86.1 128.3)">12</text>
<text x="86.4" y="129.2">COM1</text>
<text x="96.5" y="129.2">COM2</text>
<text x="106.7" y="129.2">COM3</text>
<text x="116.8" y="129.2">COM4</text>
<text x="109.2" y="159.7">D4</text>
<text x="22.9" y="171.1">D5</text>
</g>
<g font-size="1.8" fill="#a90000">
<text x="80.6" y="23.9">1</text>
<text x="88.2" y="23.9">2</text>
<text x="28.5" y="27.7">1</text>
<text x="35.3" y="24.8" transform="rotate(-90 35.3 24.8)">3</text>
<text x="256.5" y="27.7">2</text>
<text x="35.3" y="32.5" transform="rotate(-90 35.3 32.5)">2</text>
<text x="80.6" y="34">1</text>
<text x="88.2" y="34">2</text>
<text x="210.1" y="35.3">6</text>
<text x="220.3" y="35.3">3</text>
<text x="210.1" y="40.4">4</text>
<text x="210.1" y="37.8">5</text>
<text x="220.3" y="40.4">1</text>
<text x="220.3" y="37.8">2</text>
<text x="256.5" y="41.7">2</text>
<text x="80.6" y="44.2">1</text>
<text x="88.2" y="44.2">2</text>
<text x="133.3" y="46.7">2</text>
<text x="170.1" y="46.7">2</text>
<text x="256.5" y="44.2">3</text>
<text x="28.5" y="53.1">1</text>
<text x="35.3" y="50.2" transform="rotate(-90 35.3 50.2)">3</text>
<text x="133.3" y="49.3">3</text>
<text x="133.3" y="51.8">4</text>
<text x="170.1" y="49.3">3</text>
<text x="170.1" y="51.8">4</text>
<text x="210.1" y="53.1">6</text>
<text x="220.3" y="53.1">3</text>
<text x="35.3" y="57.9" transform="rotate(-90 35.3 57.9)">2</text>
<text x="80.6" y="54.4">1</text>
<text x="88.2" y="54.4">2</text>
<text x="133.3" y="54.4">5</text>
<text x="133.3" y="56.9">6</text>
<text x="133.3" y="59.4">7</text>
<text x="170.1" y="54.4">5</text>
<text x="170.1" y="56.9">6</text>
<text x="170.1" y="59.4">7</text>
<text x="210.1" y="58.2">4</text>
<text x="210.1" y="55.6">5</text>
<text x="220.3" y="58.2">1</text>
<text x="220.3" y="55.6">2</text>
<text x="80.6" y="64.5">1</text>
<text x="88.2" y="64.5">2</text>
<text x="133.3" y="62">8</text>
<text x="133.3" y="64.5">9</text>
<text x="170.1" y="62">8</text>
<text x="170.1" y="64.5">9</text>
<text x="260.1" y="65.5" transform="rotate(-90 260.1 65.5)">2</text>
<text x="132.7" y="67.1">10</text>
<text x="132.7" y="69.6">11</text>
<text x="169.5" y="67.1">10</text>
<text x="169.5" y="69.6">11</text>
<text x="210.1" y="69.6">6</text>
<text x="220.3" y="69.6">3</text>
<text x="35.3" y="76.9" transform="rotate(-90 35.3 76.9)">3</text>
<text x="80.6" y="74.7">1</text>
<text x="88.2" y="74.7">2</text>
<text x="132.7" y="72.1">12</text>
<text x="132.7" y="74.7">13</text>
<text x="132.7" y="77.2">14</text>
<text x="169.5" y="72.1">12</text>
<text x="169.5" y="74.7">13</text>
<text x="169.5" y="77.2">14</text>
<text x="210.1" y="74.7">4</text>
<text x="210.1" y="72.1">5</text>
<text x="220.3" y="74.7">1</text>
<text x="220.3" y="72.1">2</text>
<text x="260.1" y="73.1" transform="rotate(-90 260.1 73.1)">1</text>
<text x="264.7" y="77.2">1</text>
<text x="272.3" y="77.2">2</text>
<text x="28.5" y="79.8">1</text>
<text x="132.7" y="79.8">15</text>
<text x="169.5" y="79.8">15</text>
<text x="260.1" y="82" transform="rotate(-90 260.1 82)">1</text>
<text x="35.3" y="84.5" transform="rotate(-90 35.3 84.5)">2</text>
<text x="80.6" y="84.8">1</text>
<text x="88.2" y="84.8">2</text>
<text x="260.1" y="89.6" transform="rotate(-90 260.1 89.6)">2</text>
<text x="80.6" y="95">1</text>
<text x="88.2" y="95">2</text>
<text x="28.5" y="106.4">1</text>
<text x="35.3" y="103.6" transform="rotate(-90 35.3 103.6)">3</text>
<text x="93.7" y="102.3" transform="rotate(-90 93.7 102.3)">3</text>
<text x="96.3" y="102.3" transform="rotate(-90 96.3 102.3)">5</text>
<text x="98.8" y="102.9" transform="rotate(-90 98.8 102.9)">10</text>
<text x="101.3" y="102.3" transform="rotate(-90 101.3 102.3)">1</text>
<text x="103.9" y="102.3" transform="rotate(-90 103.9 102.3)">2</text>
<text x="106.4" y="102.3" transform="rotate(-90 106.4 102.3)">4</text>
<text x="109" y="102.3" transform="rotate(-90 109 102.3)">7</text>
<text x="111.5" y="102.9" transform="rotate(-90 111.5 102.9)">11</text>
<text x="205" y="107.7">1</text>
<text x="212.7" y="107.7">2</text>
<text x="35.3" y="111.2" transform="rotate(-90 35.3 111.2)">2</text>
<text x="161.9" y="122.9">1</text>
<text x="166.1" y="120.1" transform="rotate(-90 166.1 120.1)">2</text>
<text x="169.5" y="122.9">3</text>
<text x="193.6" y="121.7">1</text>
<text x="193.6" y="124.2">2</text>
<text x="219" y="121.7">8</text>
<text x="219" y="124.2">7</text>
<text x="257.1" y="121.7">2</text>
<text x="96.3" y="127.7" transform="rotate(-90 96.3 127.7)">9</text>
<text x="106.4" y="127.7" transform="rotate(-90 106.4 127.7)">8</text>
<text x="116.6" y="127.7" transform="rotate(-90 116.6 127.7)">6</text>
<text x="193.6" y="126.7">3</text>
<text x="193.6" y="129.3">4</text>
<text x="219" y="126.7">6</text>
<text x="219" y="129.3">5</text>
<text x="238.1" y="129.3">1</text>
<text x="243.1" y="129.3">2</text>
<text x="257.1" y="126.7">1</text>
<text x="229.6" y="134.1" transform="rotate(-90 229.6 134.1)">1</text>
<text x="42.9" y="142.9" transform="rotate(-90 42.9 142.9)">1</text>
<text x="229.6" y="142.9" transform="rotate(-90 229.6 142.9)">1</text>
<text x="229.6" y="139.1" transform="rotate(-90 229.6 139.1)">2</text>
<text x="201.2" y="145.8">1</text>
<text x="208.8" y="145.8">2</text>
<text x="42.9" y="154.4" transform="rotate(-90 42.9 154.4)">2</text>
<text x="42.9" y="150.6" transform="rotate(-90 42.9 150.6)">2</text>
<text x="229.6" y="150.6" transform="rotate(-90 229.6 150.6)">2</text>
<text x="42.9" y="162" transform="rotate(-90 42.9 162)">1</text>
<text x="117.4" y="159.8">1</text>
<text x="117.4" y="162.3">2</text>
<text x="117.4" y="164.8">3</text>
<text x="27.2" y="171.2">2</text>
<text x="34.9" y="171.2">1</text>
<text x="38.7" y="171.2">1</text>
<text x="42.9" y="168.3" transform="rotate(-90 42.9 168.3)">3</text>
<text x="102.2" y="171.2">1</text>
<text x="109.8" y="171.2">2</text>
<text x="42.9" y="176" transform="rotate(-90 42.9 176)">2</text>
</g>
<text font-size="1.8" fill="#840084" x="177.2" y="113.9">signal</text>
</svg>
